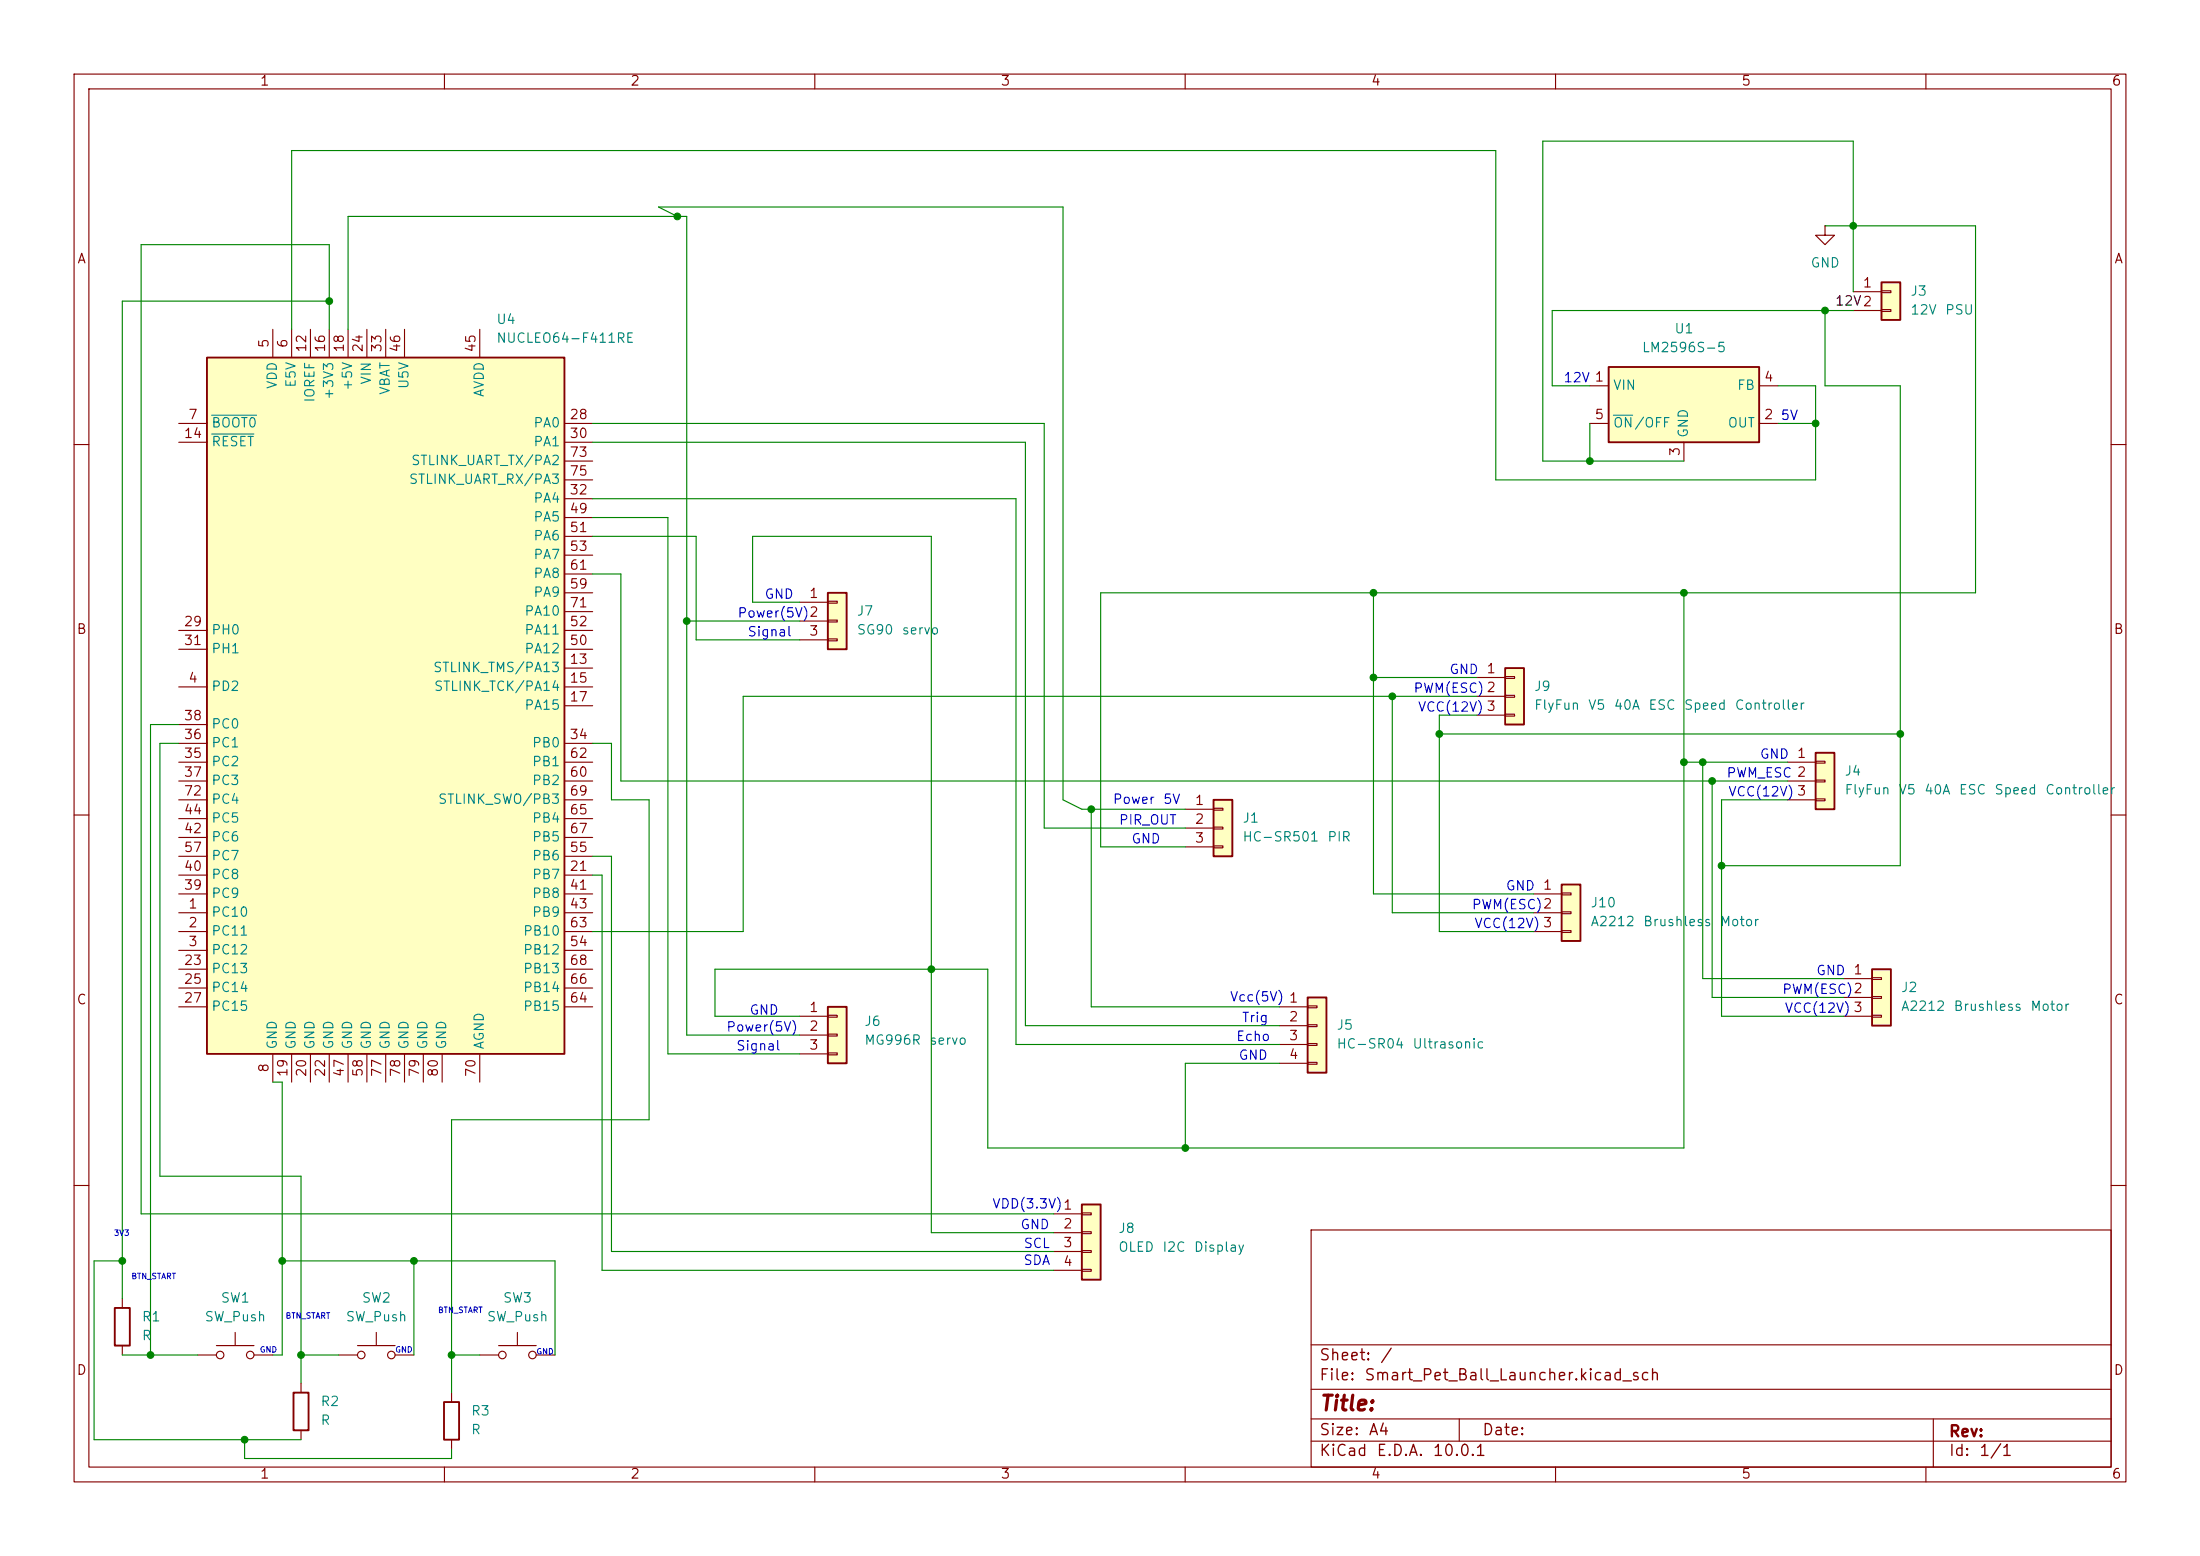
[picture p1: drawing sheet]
<svg xmlns="http://www.w3.org/2000/svg" width="297mm" height="210mm" viewBox="0 0 297 210" stroke-linecap="round" stroke-linejoin="round" font-family="sans-serif">
<g fill="none" stroke="#840000" stroke-width=".15">
<path d="M10 10h277v190h-277zM12 12h273v186h-273zM60 10v2M110 10v2M160 10v2M210 10v2M260 10v2M10 60h2M285 60h2M10 110h2M285 110h2M10 160h2"/>
<path d="M69.8 179.8v1.8M177 166h108v32h-108zM285 160h2M60 198v2M64.8 182.9h2.5M67.3 181.6h5.1M72.4 182.9h2.5M110 198v2M160 198v2M177 194.5h108M177 191.5h108M177 187.5h108"/>
<path d="M177 181.5h108M197 191.5v3M210 198v2M260 198v2M261 191.5v6.5"/>
<circle cx="67.8" cy="182.9" r=".51"/>
<circle cx="71.9" cy="182.9" r=".51"/>
</g>
<path d="M111.8 80h2.5v7.6h-2.5z" fill="#ffffc2"/>
<path d="M111.8 80h2.5v7.6h-2.5z" fill="none" stroke="#840000" stroke-width=".25"/>
<path d="M107.9 81.3h3.9M107.9 83.8h3.9M107.9 86.4h3.9M111.8 81.2h1.2v.2h-1.2zM111.8 83.7h1.2v.2h-1.2zM111.8 86.2h1.2v.3h-1.2z" fill="none" stroke="#840000" stroke-width=".15"/>
<path d="M27.9 48.3h48.3v93.9h-48.3z" fill="#ffffc2"/>
<path d="M27.9 48.3h48.3v93.9h-48.3zM15.5 176.5h2v5.1h-2zM39.6 188h2.1v5h-2.1zM59.9 189.2h2.1v5.1h-2.1z" fill="none" stroke="#840000" stroke-width=".25"/>
<g fill="none" stroke="#840000" stroke-width=".15">
<path d="M24.1 57.2h3.8M24.1 59.7h3.8M36.8 44.5v3.8M39.4 44.5v3.8M41.9 44.5v3.8M44.4 44.5v3.8M47 44.5v3.8M49.5 44.5v3.8M52.1 44.5v3.8M54.6 44.5v3.8M64.8 44.5v3.8M76.2 57.2h3.8"/>
<path d="M76.2 59.7h3.8M76.2 67.3h3.8M76.2 69.9h3.8M76.2 72.4h3.8M76.2 74.9h3.8M76.2 77.5h3.8M76.2 62.2h3.8M76.2 64.8h3.8M24.1 92.7h3.8M24.1 85.1h3.8M24.1 87.6h3.8M24.1 97.8h3.8"/>
<path d="M76.2 92.7h3.8M76.2 90.2h3.8M76.2 95.3h3.8M76.2 85.1h3.8M76.2 87.6h3.8M76.2 80h3.8M76.2 82.6h3.8M24.1 118.1h3.8M24.1 100.3h3.8M24.1 102.9h3.8M24.1 105.4h3.8M24.1 113h3.8"/>
<path d="M24.1 110.5h3.8M24.1 115.6h3.8M24.1 108h3.8M76.2 118.1h3.8M76.2 100.3h3.8M76.2 102.9h3.8M76.2 105.4h3.8M76.2 113h3.8M76.2 110.5h3.8M76.2 115.6h3.8M76.2 108h3.8M24.1 123.2h3.8"/>
<path d="M24.1 125.7h3.8M24.1 128.3h3.8M24.1 130.8h3.8M24.1 133.4h3.8M24.1 135.9h3.8M24.1 120.7h3.8M76.2 123.2h3.8M76.2 125.7h3.8M76.2 128.3h3.8M76.2 130.8h3.8M76.2 133.4h3.8M76.2 135.9h3.8"/>
<path d="M76.2 120.7h3.8M36.8 142.2v3.9M39.4 142.2v3.9M41.9 142.2v3.9M44.4 142.2v3.9M47 142.2v3.9M49.5 142.2v3.9M52.1 142.2v3.9M54.6 142.2v3.9M57.1 142.2v3.9M59.7 142.2v3.9M64.8 142.2v3.9"/>
<path d="M16.5 175.3v1.2M31.7 179.8v1.8M50.8 179.8v1.8M16.5 181.6v1.3M26.7 182.9h2.5M29.2 181.6h5.1M34.3 182.9h2.5M40.6 186.7v1.3M40.6 193v1.3M45.7 182.9h2.6M48.3 181.6h5M53.3 182.9h2.6"/>
<path d="M61 188v1.2M61 194.3v1.3"/>
<circle cx="29.7" cy="182.9" r=".51"/>
<circle cx="33.8" cy="182.9" r=".51"/>
<circle cx="48.8" cy="182.9" r=".51"/>
<circle cx="52.8" cy="182.9" r=".51"/>
</g>
<path d="M28.6 56h6M28.6 58.6h5.7" fill="none" stroke="#008484" stroke-width=".15"/>
<path d="M163.8 108h2.6v7.6h-2.6z" fill="#ffffc2"/>
<path d="M163.8 108h2.6v7.6h-2.6z" fill="none" stroke="#840000" stroke-width=".25"/>
<path d="M160 109.2h3.8M160 111.8h3.8M160 114.3h3.8M163.8 109.1h1.3v.2h-1.3zM163.8 111.6h1.3v.3h-1.3zM163.8 114.2h1.3v.2h-1.3z" fill="none" stroke="#840000" stroke-width=".15"/>
<path d="M146 162.6h2.6v10.1h-2.6z" fill="#ffffc2"/>
<path d="M146 162.6h2.6v10.1h-2.6z" fill="none" stroke="#840000" stroke-width=".25"/>
<path d="M142.2 163.8h3.8M142.2 166.4h3.8M142.2 168.9h3.8M142.2 171.5h3.8M146 163.7h1.3v.3h-1.3zM146 166.2h1.3v.3h-1.3zM146 168.8h1.3v.2h-1.3zM146 171.3h1.3v.3h-1.3z" fill="none" stroke="#840000" stroke-width=".15"/>
<path d="M111.8 135.9h2.5v7.6h-2.5z" fill="#ffffc2"/>
<path d="M111.8 135.9h2.5v7.6h-2.5z" fill="none" stroke="#840000" stroke-width=".25"/>
<path d="M107.9 137.2h3.9M107.9 139.7h3.9M111.8 137h1.2v.3h-1.2zM111.8 139.6h1.2v.2h-1.2zM107.9 142.2h3.9M111.8 142.1h1.2v.3h-1.2z" fill="none" stroke="#840000" stroke-width=".15"/>
<path d="M176.5 134.6h2.6v10.2h-2.6z" fill="#ffffc2"/>
<path d="M176.5 134.6h2.6v10.2h-2.6z" fill="none" stroke="#840000" stroke-width=".25"/>
<path d="M172.7 135.9h3.8M172.7 138.4h3.8M176.5 135.8h1.3v.2h-1.3zM176.5 138.3h1.3v.3h-1.3zM172.7 141h3.8M172.7 143.5h3.8M176.5 140.8h1.3v.3h-1.3zM176.5 143.4h1.3v.2h-1.3z" fill="none" stroke="#840000" stroke-width=".15"/>
<path d="M210.8 119.4h2.6v7.6h-2.6z" fill="#ffffc2"/>
<path d="M210.8 119.4h2.6v7.6h-2.6z" fill="none" stroke="#840000" stroke-width=".25"/>
<path d="M207 120.7h3.8M207 123.2h3.8M207 125.7h3.8M210.8 120.5h1.3v.3h-1.3zM210.8 123.1h1.3v.2h-1.3zM210.8 125.6h1.3v.3h-1.3z" fill="none" stroke="#840000" stroke-width=".15"/>
<path d="M252.7 130.8h2.6v7.6h-2.6z" fill="#ffffc2"/>
<path d="M252.7 130.8h2.6v7.6h-2.6z" fill="none" stroke="#840000" stroke-width=".25"/>
<path d="M248.9 132.1h3.8M248.9 134.6h3.8M248.9 137.2h3.8M252.7 132h1.3v.2h-1.3zM252.7 134.5h1.3v.2h-1.3zM252.7 137h1.3v.3h-1.3z" fill="none" stroke="#840000" stroke-width=".15"/>
<path d="M203.2 90.2h2.5v7.6h-2.5z" fill="#ffffc2"/>
<path d="M203.2 90.2h2.5v7.6h-2.5z" fill="none" stroke="#840000" stroke-width=".25"/>
<path d="M199.4 91.4h3.8M199.4 94h3.8M199.4 96.5h3.8M203.2 91.3h1.3v.3h-1.3zM203.2 93.9h1.3v.2h-1.3zM203.2 96.4h1.3v.2h-1.3z" fill="none" stroke="#840000" stroke-width=".15"/>
<path d="M245.1 101.6h2.5v7.6h-2.5z" fill="#ffffc2"/>
<path d="M245.1 101.6h2.5v7.6h-2.5z" fill="none" stroke="#840000" stroke-width=".25"/>
<path d="M241.3 102.9h3.8M241.3 105.4h3.8M241.3 108h3.8M245.1 102.7h1.3v.3h-1.3zM245.1 105.3h1.3v.2h-1.3zM245.1 107.8h1.3v.3h-1.3z" fill="none" stroke="#840000" stroke-width=".15"/>
<path d="M254 38.1h2.5v5.1h-2.5z" fill="#ffffc2"/>
<path d="M254 38.1h2.5v5.1h-2.5z" fill="none" stroke="#840000" stroke-width=".25"/>
<path d="M250.2 39.4h3.8M254 39.2h1.3v.3h-1.3zM250.2 41.9h3.8M254 41.8h1.3v.2h-1.3z" fill="none" stroke="#840000" stroke-width=".15"/>
<path d="M217.2 49.5h20.3v10.2h-20.3z" fill="#ffffc2"/>
<path d="M217.2 49.5h20.3v10.2h-20.3z" fill="none" stroke="#840000" stroke-width=".25"/>
<path d="M246.4 30.5v1.3h1.2l-1.2 1.2-1.3-1.2h1.3M246.4 30.5h.1M214.6 52.1h2.6M214.6 57.2h2.6M227.3 59.7v2.5M237.5 52.1h2.5M237.5 57.2h2.5" fill="none" stroke="#840000" stroke-width=".15"/>
<path d="M217.8 56h2.6" fill="none" stroke="#008484" stroke-width=".15"/>
<g fill="none" stroke="#008400" stroke-width=".15">
<path d="M91.4 29.2l-2.5-1.3h54.6v80.1l2.5 1.2h14M246.4 30.5h20.3v49.5h-118.1v34.3h11.4M250.2 39.4v-20.3h-41.9v43.1h19M39.4 44.5v-24.2h162.5v44.5h43.2v-12.7h-5.1M44.4 44.5v-11.5h-25.4v130.8h123.2M44.4 40.6h-27.9v134.7M47 44.5v-15.3h45.7v110.5h15.2M80 57.2h61v54.6h19M80 59.7h58.4v78.7h34.3M214.6 57.2v5M240 57.2h5.1M246.4 41.9v10.2h10.1v64.7h-24.1"/>
<path d="M250.2 41.9h-40.7v10.2h5.1M80 67.3h57.2v73.7h35.5M80 77.5h3.8v27.9h157.5M80 72.4h14v14h13.9M80 69.9h10.2v72.3h17.7M24.1 97.8h-3.8v85.1M92.7 83.8h15.2M107.9 81.3h-6.3v-8.9h24.1v94h16.5M185.4 80v40.7h21.6M185.4 91.4h14M188 94v29.2h19M194.3 99.1h62.2"/>
<path d="M199.4 96.5h-5.1v29.2h12.7M199.4 94h-99.1v31.7h-20.3M227.3 80v74.9h-94v-24.1h-36.8v6.4h11.4M24.1 100.3h-2.5v58.5h19v27.9M80 118.1h1.3v53.4h60.9M80 115.6h2.5v53.3h59.7M80 100.3h2.5v7.7h5.1v43.1h-26.6v36.9M147.3 109.2v26.7h25.4M227.3 102.9h14M229.9 102.9v29.2h19M231.1 105.4v29.2h17.8M241.3 108h-8.9v29.2h16.5"/>
<path d="M36.8 146.1h1.3v36.8h-1.3M172.7 143.5h-12.7v11.4M16.5 170.2h-3.8v24.1h27.9M38.1 170.2h36.8v12.7M55.9 170.2v12.7M16.5 182.9h10.2M33 194.3v2.6h28v-1.3M40.6 182.9h5.1M61 182.9h3.8"/>
</g>
<g fill="#008400" stroke="#008400" stroke-width=".14">
<circle cx="231.1" cy="105.4" r=".46"/>
<circle cx="227.3" cy="102.9" r=".46"/>
<circle cx="229.9" cy="102.9" r=".46"/>
<circle cx="227.3" cy="80" r=".46"/>
<circle cx="256.5" cy="99.1" r=".46"/>
<circle cx="147.3" cy="109.2" r=".46"/>
<circle cx="160" cy="154.9" r=".46"/>
<circle cx="214.6" cy="62.2" r=".46"/>
<circle cx="250.2" cy="30.5" r=".46"/>
<circle cx="246.4" cy="41.9" r=".46"/>
<circle cx="245.1" cy="57.2" r=".46"/>
<circle cx="232.4" cy="116.8" r=".46"/>
<circle cx="188" cy="94" r=".46"/>
<circle cx="194.3" cy="99.1" r=".46"/>
<circle cx="185.4" cy="91.4" r=".46"/>
<circle cx="125.7" cy="130.8" r=".46"/>
<circle cx="185.4" cy="80" r=".46"/>
<circle cx="44.4" cy="40.6" r=".46"/>
<circle cx="91.4" cy="29.2" r=".46"/>
<circle cx="40.6" cy="182.9" r=".46"/>
<circle cx="20.3" cy="182.9" r=".46"/>
<circle cx="33" cy="194.3" r=".46"/>
<circle cx="16.5" cy="170.2" r=".46"/>
<circle cx="92.7" cy="83.8" r=".46"/>
<circle cx="61" cy="182.9" r=".46"/>
<circle cx="38.1" cy="170.2" r=".46"/>
<circle cx="55.9" cy="170.2" r=".46"/>
</g>
<text font-size="2" fill="#840000" x="178" y="190.9">Title:</text>
<g font-size="1.5" fill="#840000">
<text x="178" y="184">Sheet:</text>
<text x="186.2" y="184">/</text>
<text x="178" y="186.7">File:</text>
<text x="184.1" y="186.7">Smart_Pet_Ball_Launcher.kicad_sch</text>
<text x="178" y="196.9">KiCad</text>
<text x="178" y="194.1">Size:</text>
<text x="184.7" y="194.1">A4</text>
<text x="185.7" y="196.9">E.D.A.</text>
<text x="193.3" y="196.9">10.0.1</text>
<text x="200" y="194.1">Date:</text>
<text x="263" y="194.3">Rev:</text>
<text x="263" y="196.9">Id:</text>
<text x="267.1" y="196.9">1/1</text>
</g>
<g font-size="1.3" fill="#840000">
<text x="35" y="11.9">1</text>
<text x="85" y="11.9">2</text>
<text x="135" y="11.9">3</text>
<text x="185" y="11.9">4</text>
<text x="235" y="11.9">5</text>
<text x="285" y="11.9">6</text>
<text x="10.3" y="35.9">A</text>
<text x="285.3" y="35.9">A</text>
<text x="251.4" y="39.1">1</text>
<text x="36.6" y="47.1" transform="rotate(-90 36.6 47.1)">5</text>
<text x="39.1" y="47.1" transform="rotate(-90 39.1 47.1)">6</text>
<text x="41.7" y="47.7" transform="rotate(-90 41.7 47.7)">12</text>
<text x="44.2" y="47.7" transform="rotate(-90 44.2 47.7)">16</text>
<text x="46.7" y="47.7" transform="rotate(-90 46.7 47.7)">18</text>
<text x="49.3" y="47.7" transform="rotate(-90 49.3 47.7)">24</text>
<text x="51.8" y="47.7" transform="rotate(-90 51.8 47.7)">33</text>
<text x="54.4" y="47.7" transform="rotate(-90 54.4 47.7)">46</text>
<text x="64.5" y="47.7" transform="rotate(-90 64.5 47.7)">45</text>
<text x="238.1" y="51.8">4</text>
<text x="24.7" y="59.4">14</text>
<text x="25.3" y="56.9">7</text>
<text x="76.8" y="56.9">28</text>
<text x="76.8" y="59.4">30</text>
<text x="215.2" y="56.9">5</text>
<text x="238.1" y="56.9">2</text>
<text x="76.8" y="62">73</text>
<text x="76.8" y="64.5">75</text>
<text x="227.1" y="61.7" transform="rotate(-90 227.1 61.7)">3</text>
<text x="76.8" y="67.1">32</text>
<text x="76.8" y="69.6">49</text>
<text x="76.8" y="72.1">51</text>
<text x="76.8" y="74.7">53</text>
<text x="76.8" y="77.2">61</text>
<text x="76.8" y="79.8">59</text>
<text x="76.8" y="82.3">71</text>
<text x="109.1" y="81">1</text>
<text x="10.3" y="85.9">B</text>
<text x="24.7" y="84.8">29</text>
<text x="24.7" y="87.4">31</text>
<text x="76.8" y="89.9">13</text>
<text x="76.8" y="87.4">50</text>
<text x="76.8" y="84.8">52</text>
<text x="109.1" y="86.1">3</text>
<text x="285.3" y="85.9">B</text>
<text x="25.3" y="92.5">4</text>
<text x="76.8" y="92.5">15</text>
<text x="76.8" y="95">17</text>
<text x="200.6" y="91.2">1</text>
<text x="24.7" y="100.1">36</text>
<text x="24.7" y="97.5">38</text>
<text x="76.8" y="100.1">34</text>
<text x="24.7" y="102.6">35</text>
<text x="24.7" y="105.2">37</text>
<text x="24.7" y="107.7">72</text>
<text x="76.8" y="105.2">60</text>
<text x="76.8" y="102.6">62</text>
<text x="76.8" y="107.7">69</text>
<text x="242.5" y="102.6">1</text>
<text x="24.7" y="112.8">42</text>
<text x="24.7" y="110.2">44</text>
<text x="76.8" y="110.2">65</text>
<text x="76.8" y="112.8">67</text>
<text x="161.2" y="109">1</text>
<text x="161.2" y="111.5">2</text>
<text x="24.7" y="117.9">40</text>
<text x="24.7" y="115.3">57</text>
<text x="76.8" y="117.9">21</text>
<text x="76.8" y="115.3">55</text>
<text x="161.2" y="114">3</text>
<text x="24.7" y="120.4">39</text>
<text x="25.3" y="122.9">1</text>
<text x="25.3" y="125.5">2</text>
<text x="76.8" y="120.4">41</text>
<text x="76.8" y="122.9">43</text>
<text x="76.8" y="125.5">63</text>
<text x="208.2" y="120.4">1</text>
<text x="24.7" y="130.6">23</text>
<text x="25.3" y="128">3</text>
<text x="76.8" y="128">54</text>
<text x="76.8" y="130.6">68</text>
<text x="250.1" y="131.8">1</text>
<text x="10.3" y="135.9">C</text>
<text x="24.7" y="133.1">25</text>
<text x="24.7" y="135.6">27</text>
<text x="76.8" y="135.6">64</text>
<text x="76.8" y="133.1">66</text>
<text x="109.1" y="136.9">1</text>
<text x="285.3" y="135.9">C</text>
<text x="109.1" y="139.4">2</text>
<text x="109.1" y="142">3</text>
<text x="173.9" y="138.2">2</text>
<text x="173.9" y="140.7">3</text>
<text x="173.9" y="143.3">4</text>
<text x="36.6" y="144.9" transform="rotate(-90 36.6 144.9)">8</text>
<text x="39.1" y="145.5" transform="rotate(-90 39.1 145.5)">19</text>
<text x="41.7" y="145.5" transform="rotate(-90 41.7 145.5)">20</text>
<text x="44.2" y="145.5" transform="rotate(-90 44.2 145.5)">22</text>
<text x="46.7" y="145.5" transform="rotate(-90 46.7 145.5)">47</text>
<text x="49.3" y="145.5" transform="rotate(-90 49.3 145.5)">58</text>
<text x="51.8" y="145.5" transform="rotate(-90 51.8 145.5)">77</text>
<text x="54.4" y="145.5" transform="rotate(-90 54.4 145.5)">78</text>
<text x="56.9" y="145.5" transform="rotate(-90 56.9 145.5)">79</text>
<text x="59.4" y="145.5" transform="rotate(-90 59.4 145.5)">80</text>
<text x="64.5" y="145.5" transform="rotate(-90 64.5 145.5)">70</text>
<text x="143.4" y="166.1">2</text>
<text x="143.4" y="168.7">3</text>
<text x="143.4" y="171.2">4</text>
<text x="10.3" y="185.9">D</text>
<text x="285.3" y="185.9">D</text>
<text x="35" y="199.9">1</text>
<text x="85" y="199.9">2</text>
<text x="135" y="199.9">3</text>
<text x="185" y="199.9">4</text>
<text x="235" y="199.9">5</text>
<text x="285" y="199.9">6</text>
</g>
<g font-size="1.3" fill="#008484">
<text x="244.3" y="36.4">GND</text>
<text x="257.8" y="40.2">J3</text>
<text x="66.9" y="46.6">NUCLEO64-F411RE</text>
<text x="66.9" y="44">U4</text>
<text x="221.6" y="47.9">LM2596S-5</text>
<text x="226" y="45.3">U1</text>
<text x="257.8" y="42.8">12V</text>
<text x="262.5" y="42.8">PSU</text>
<text x="37.7" y="52.6" transform="rotate(-90 37.7 52.6)">VDD</text>
<text x="40.2" y="52.4" transform="rotate(-90 40.2 52.4)">E5V</text>
<text x="47.9" y="52.8" transform="rotate(-90 47.9 52.8)">+5V</text>
<text x="50.4" y="52" transform="rotate(-90 50.4 52)">VIN</text>
<text x="52.9" y="53.4" transform="rotate(-90 52.9 53.4)">VBAT</text>
<text x="55.5" y="52.6" transform="rotate(-90 55.5 52.6)">U5V</text>
<text x="65.6" y="53.7" transform="rotate(-90 65.6 53.7)">AVDD</text>
<text x="217.7" y="52.9">VIN</text>
<text x="234.4" y="52.9">FB</text>
<text x="28.4" y="58">BOOT0</text>
<text x="42.8" y="54.4" transform="rotate(-90 42.8 54.4)">IOREF</text>
<text x="45.3" y="54.1" transform="rotate(-90 45.3 54.1)">+3V3</text>
<text x="71.9" y="58">PA0</text>
<text x="217.7" y="58">ON/OFF</text>
<text x="228.2" y="59.2" transform="rotate(-90 228.2 59.2)">GND</text>
<text x="233.2" y="58">OUT</text>
<text x="28.4" y="60.6">RESET</text>
<text x="55.1" y="65.6">STLINK_UART_RX/PA3</text>
<text x="55.4" y="63.1">STLINK_UART_TX/PA2</text>
<text x="71.9" y="60.6">PA1</text>
<text x="71.9" y="68.2">PA4</text>
<text x="71.9" y="70.7">PA5</text>
<text x="71.9" y="73.3">PA6</text>
<text x="71.9" y="75.8">PA7</text>
<text x="70.7" y="83.4">PA10</text>
<text x="71.9" y="80.9">PA9</text>
<text x="71.9" y="78.3">PA8</text>
<text x="115.6" y="83.4">J7</text>
<text x="28.4" y="86">PH0</text>
<text x="28.4" y="88.5">PH1</text>
<text x="70.7" y="88.5">PA12</text>
<text x="70.7" y="86">PA11</text>
<text x="115.6" y="86">SG90</text>
<text x="121.6" y="86">servo</text>
<text x="28.4" y="93.6">PD2</text>
<text x="58.4" y="91">STLINK_TMS/PA13</text>
<text x="58.5" y="93.6">STLINK_TCK/PA14</text>
<text x="207" y="93.6">J9</text>
<text x="28.4" y="101.2">PC1</text>
<text x="28.4" y="98.7">PC0</text>
<text x="70.7" y="96.1">PA15</text>
<text x="71.7" y="101.2">PB0</text>
<text x="207" y="96.1">FlyFun</text>
<text x="214.3" y="96.1">V5</text>
<text x="217.8" y="96.1">40A</text>
<text x="222.4" y="96.1">ESC</text>
<text x="227.2" y="96.1">Speed</text>
<text x="234.1" y="96.1">Controller</text>
<text x="28.4" y="103.7">PC2</text>
<text x="28.4" y="106.3">PC3</text>
<text x="71.7" y="106.3">PB2</text>
<text x="71.7" y="103.7">PB1</text>
<text x="248.9" y="105">J4</text>
<text x="248.9" y="107.5">FlyFun</text>
<text x="256.2" y="107.5">V5</text>
<text x="259.7" y="107.5">40A</text>
<text x="264.4" y="107.5">ESC</text>
<text x="269.2" y="107.5">Speed</text>
<text x="276" y="107.5">Controller</text>
<text x="28.4" y="113.9">PC6</text>
<text x="28.4" y="111.4">PC5</text>
<text x="28.4" y="108.8">PC4</text>
<text x="59" y="108.8">STLINK_SWO/PB3</text>
<text x="71.7" y="111.4">PB4</text>
<text x="71.7" y="113.9">PB5</text>
<text x="167.6" y="111.4">J1</text>
<text x="167.6" y="113.9">HC-SR501</text>
<text x="179.1" y="113.9">PIR</text>
<text x="28.4" y="119">PC8</text>
<text x="28.4" y="116.4">PC7</text>
<text x="71.7" y="119">PB7</text>
<text x="71.7" y="116.4">PB6</text>
<text x="28.4" y="124.1">PC10</text>
<text x="28.4" y="121.5">PC9</text>
<text x="71.7" y="121.5">PB8</text>
<text x="71.7" y="124.1">PB9</text>
<text x="214.6" y="122.8">J10</text>
<text x="214.6" y="125.3">A2212</text>
<text x="221.7" y="125.3">Brushless</text>
<text x="232.1" y="125.3">Motor</text>
<text x="28.4" y="126.6">PC11</text>
<text x="28.4" y="129.1">PC12</text>
<text x="28.4" y="131.7">PC13</text>
<text x="70.5" y="129.1">PB12</text>
<text x="70.5" y="126.6">PB10</text>
<text x="70.5" y="131.7">PB13</text>
<text x="28.4" y="134.2">PC14</text>
<text x="28.4" y="136.8">PC15</text>
<text x="70.5" y="136.8">PB15</text>
<text x="70.5" y="134.2">PB14</text>
<text x="256.5" y="134.2">J2</text>
<text x="256.5" y="136.8">A2212</text>
<text x="263.6" y="136.8">Brushless</text>
<text x="274" y="136.8">Motor</text>
<text x="37.7" y="141.7" transform="rotate(-90 37.7 141.7)">GND</text>
<text x="40.2" y="141.7" transform="rotate(-90 40.2 141.7)">GND</text>
<text x="42.8" y="141.7" transform="rotate(-90 42.8 141.7)">GND</text>
<text x="45.3" y="141.7" transform="rotate(-90 45.3 141.7)">GND</text>
<text x="47.9" y="141.7" transform="rotate(-90 47.9 141.7)">GND</text>
<text x="50.4" y="141.7" transform="rotate(-90 50.4 141.7)">GND</text>
<text x="52.9" y="141.7" transform="rotate(-90 52.9 141.7)">GND</text>
<text x="55.5" y="141.7" transform="rotate(-90 55.5 141.7)">GND</text>
<text x="58" y="141.7" transform="rotate(-90 58 141.7)">GND</text>
<text x="60.6" y="141.7" transform="rotate(-90 60.6 141.7)">GND</text>
<text x="65.6" y="141.7" transform="rotate(-90 65.6 141.7)">AGND</text>
<text x="116.6" y="138.8">J6</text>
<text x="116.6" y="141.3">MG996R</text>
<text x="125.4" y="141.3">servo</text>
<text x="180.3" y="139.3">J5</text>
<text x="180.3" y="141.8">HC-SR04</text>
<text x="190.6" y="141.8">Ultrasonic</text>
<text x="150.9" y="166.7">J8</text>
<text x="150.9" y="169.3">OLED</text>
<text x="156.8" y="169.3">I2C</text>
<text x="161.1" y="169.3">Display</text>
<text x="19.1" y="178.7">R1</text>
<text x="27.5" y="178.7">SW_Push</text>
<text x="29.7" y="176.1">SW1</text>
<text x="46.6" y="178.7">SW_Push</text>
<text x="48.8" y="176.1">SW2</text>
<text x="65.6" y="178.7">SW_Push</text>
<text x="67.8" y="176.1">SW3</text>
<text x="19.1" y="181.2">R</text>
<text x="43.2" y="190.1">R2</text>
<text x="63.5" y="191.4">R3</text>
<text x="43.2" y="192.6">R</text>
<text x="63.5" y="193.9">R</text>
</g>
<text font-size="1.3" x="247.6" y="41.6">12V2</text>
<g font-size="1.3" fill="#0000c2">
<text x="211" y="51.9">12V 1</text>
<text x="240.3" y="57">5V</text>
<text x="99.5" y="83.7">Power(5V)2</text>
<text x="103.1" y="81.1">GND</text>
<text x="100.8" y="86.2">Signal</text>
<text x="190.7" y="93.8">PWM(ESC)2</text>
<text x="195.6" y="91.3">GND</text>
<text x="191.3" y="96.4">VCC(12V) 3</text>
<text x="233" y="105.3">PWM_ESC 2</text>
<text x="233.2" y="107.8">VCC(12V) 3</text>
<text x="237.5" y="102.7">GND</text>
<text x="150.1" y="108.8">Power</text>
<text x="151" y="111.6">PIR_OUT</text>
<text x="156.9" y="108.8">5V</text>
<text x="152.6" y="114.2">GND</text>
<text x="198.6" y="123">PWM(ESC)2</text>
<text x="198.9" y="125.6">VCC(12V) 3</text>
<text x="203.2" y="120.5">GND</text>
<text x="245.1" y="131.9">GND</text>
<text x="101.1" y="137.3">GND</text>
<text x="165.9" y="135.5">Vcc(5V) 1</text>
<text x="240.5" y="134.5">PWM(ESC)2</text>
<text x="240.8" y="137">VCC(12V) 3</text>
<text x="98" y="139.6">Power(5V)</text>
<text x="99.3" y="142.1">Signal</text>
<text x="166.8" y="140.8">Echo</text>
<text x="167.1" y="143.4">GND</text>
<text x="167.6" y="138.3">Trig</text>
<text x="133.9" y="163.4">VDD(3.3V)1</text>
<text x="137.7" y="166.2">GND</text>
<text x="138.1" y="171">SDA</text>
<text x="138.1" y="168.8">SCL</text>
</g>
<g font-size=".8" fill="#0000c2">
<text x="15.3" y="167">3V3</text>
<text x="17.7" y="172.8">BTN_START</text>
<text x="38.5" y="178.2">BTN_START</text>
<text x="59.1" y="177.4">BTN_START</text>
<text x="35" y="182.7">GND</text>
<text x="53.3" y="182.7">GND</text>
<text x="72.3" y="183">GND</text>
</g>
</svg>
